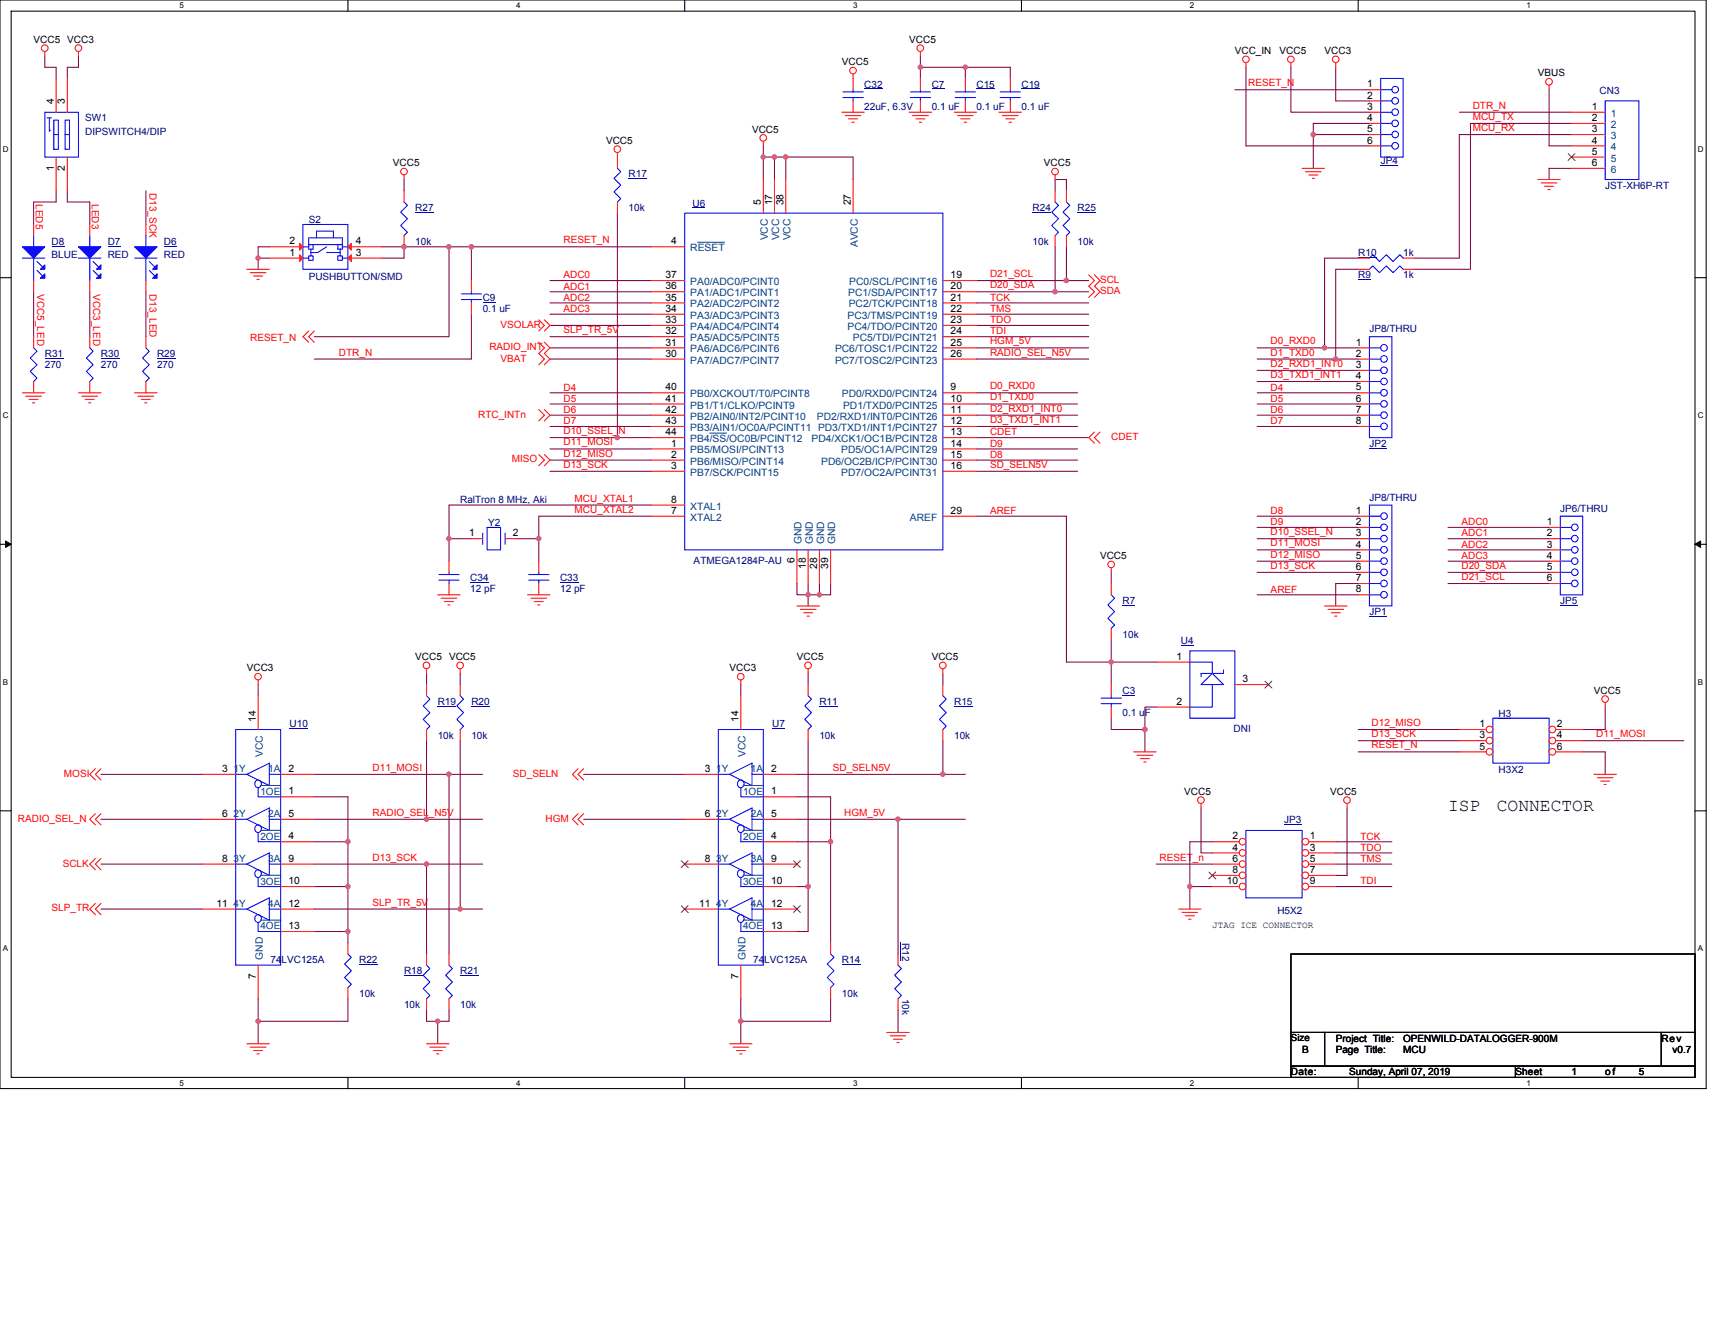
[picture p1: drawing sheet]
<svg xmlns="http://www.w3.org/2000/svg" width="279mm" height="216mm" viewBox="0 0 279 216" stroke-linecap="round" stroke-linejoin="round" font-family="sans-serif">
<path d="M0 0h278v177.4h-278zM1.8 1.8h274.3v173.8h-274.3z" fill="none" stroke="#000" stroke-width=".17"/>
<g fill="#fff">
<path d="M29.3 .2h.7v1.5h-.7z"/>
<path d="M29.3 175.7h.7v1.5h-.7z"/>
</g>
<path d="M56.7 0v1.8M56.7 175.6v1.8" fill="none" stroke="#000" stroke-width=".17"/>
<g fill="#fff">
<path d="M84.1 .2h.7v1.5h-.7z"/>
<path d="M84.1 175.7h.7v1.5h-.7z"/>
</g>
<path d="M111.5 0v1.8M111.5 175.6v1.8" fill="none" stroke="#000" stroke-width=".17"/>
<g fill="#fff">
<path d="M139 .2h.7v1.5h-.7z"/>
<path d="M139 175.7h.7v1.5h-.7z"/>
</g>
<path d="M166.4 0v1.8M166.4 175.6v1.8" fill="none" stroke="#000" stroke-width=".17"/>
<g fill="#fff">
<path d="M193.8 .2h.8v1.5h-.8z"/>
<path d="M193.8 175.7h.8v1.5h-.8z"/>
</g>
<path d="M221.3 0v1.8M221.3 175.6v1.8" fill="none" stroke="#000" stroke-width=".17"/>
<g fill="#fff">
<path d="M248.7 .2h.7v1.5h-.7z"/>
<path d="M248.7 175.7h.7v1.5h-.7z"/>
<path d="M.5 23.5h.9v1.5h-.9z"/>
<path d="M276.6 23.5h1v1.5h-1z"/>
<path d="M.5 67h.9v1.4h-.9z"/>
<path d="M276.6 67h1v1.4h-1z"/>
</g>
<path d="M0 45.3h1.8M276.1 45.3h1.9" fill="none" stroke="#000" stroke-width=".17"/>
<g fill="#fff">
<path d="M.5 110.4h.8v1.5h-.8z"/>
<path d="M276.6 110.4h.9v1.5h-.9z"/>
</g>
<path d="M0 88.7h1.8M276.1 88.7h1.9" fill="none" stroke="#000" stroke-width=".17"/>
<path d="M.9 88.2l.9 .5-.9 .5zM276.1 88.7l1-.5v1z" fill="#000" stroke="#000" stroke-width=".16"/>
<g fill="#fff">
<path d="M.5 153.8h.8v1.5h-.8z"/>
<path d="M276.6 153.8h.9v1.5h-.9z"/>
</g>
<path d="M0 132.1h1.8M276.1 132.1h1.9M210.3 155.4h65.8v12.8h-65.8zM210.3 168.2h5.5v5.5h-5.5zM210.3 173.7h36.6v1.9h-36.6zM215.8 168.2h54.9v5.5h-54.9zM246.9 173.7h29.2v1.9h-29.2zM270.7 168.2h5.4v5.5h-5.4z" fill="none" stroke="#000" stroke-width=".17"/>
<g fill="none" stroke="#800040" stroke-width=".17">
<path d="M7.3 9.1v1.9h1.8v1.8M12.8 9.1v1.9h-1.8v1.8M149.9 11h7.4M149.9 9.1v1.9M149.9 11v1.8M157.3 11v1.8M157.3 11h7.3v1.8M201.2 14.6h21.9M203 11v12.8h20.1M210.3 11v7.3h12.8M217.6 11v5.4h5.5M237.7 18.3h18.3"/>
<path d="M252.4 14.6v9.2h3.6M9.1 31.1v1.8h-3.6v3.7M11 31.1v1.8h3.6v3.7M23.8 31.1v5.5M65.8 29.3v1.8M100.6 34.7v36.6M124.4 23.8v1.8M124.4 25.6v3.7M124.4 25.6h1.8M126.2 25.6v3.7M126.2 25.6h1.8M128 25.6h11v3.7"/>
<path d="M128 25.6v3.7M171.9 31.1v-1.8h1.8v1.8M214 21.9h9.1M214 21.9v5.5M223.1 20.1h-9.1v1.8M256 21.9h-18.3v20.2h-7.3M256 20.1h-16.4v23.8h-9.2M256 27.4h-3.6v1.9M5.5 47.5v7.4M14.6 47.5v7.4M23.8 47.5v7.4M42.1 42.1v1.8"/>
<path d="M42.1 42.1h1.8M43.9 40.2h-1.8v1.9M62.2 40.2h3.6M65.8 40.2h7.4M65.8 40.2v1.9h-3.6M73.2 40.2h3.6v5.5M73.2 40.2v14.7h-22M76.8 51.2v7.3h-25.6M76.8 40.2h29.3M89.6 53h16.5M89.6 58.5h16.5M89.6 51.2h16.5"/>
<path d="M89.6 47.5h16.5M89.6 49.4h16.5M89.6 45.7h16.5M89.6 56.7h16.5M89.6 54.9h16.5M159.1 53h18.3M159.1 54.9h18.3M159.1 56.7h18.3M159.1 49.4h18.3M159.1 51.2h18.3M159.1 45.7h14.6M159.1 47.5h12.8"/>
<path d="M159.1 58.5h18.3M171.9 40.2v7.3M171.9 47.5h5.5M173.7 40.2v5.5M173.7 45.7h3.7M204.8 56.7h11M204.8 58.5h12.8M215.8 56.7h5.5M217.6 58.5h3.7M221.3 42.1h-5.5v14.6M221.3 43.9h-3.7v14.6M89.6 71.3h11"/>
<path d="M89.6 65.8h16.5M89.6 64h16.5M89.6 67.6h16.5M89.6 69.5h16.5M89.6 73.2h16.5M89.6 75h16.5M89.6 76.8h16.5M100.6 71.3h5.5M159.1 71.3h18.3M159.1 65.8h16.5M159.1 64h16.5M159.1 67.6h16.5"/>
<path d="M159.1 69.5h16.5M159.1 73.2h16.5M159.1 75h16.5M159.1 76.8h16.5M204.8 60.3h16.5M204.8 62.2h16.5M204.8 64h16.5M204.8 65.8h16.5M204.8 67.6h16.5M204.8 69.5h16.5M73.2 87.8v3.6M73.2 87.8h3.6"/>
<path d="M84.1 87.8h3.7M87.8 87.8v3.6M106.1 82.3h-32.9v5.5M106.1 84.1h-18.3v3.7M129.8 95.1v1.8h1.9M131.7 96.9v1.8M131.7 96.9h1.8M131.7 95.1v1.8M133.5 95.1v1.8h1.8v-1.8M159.1 84.1h14.6v23.8h7.3v-3.7M181 93.3v1.8M204.8 87.8h16.5"/>
<path d="M204.8 89.6h16.5M204.8 91.4h16.5M204.8 96.9h16.5M204.8 85.9h16.5M204.8 84.1h16.5M204.8 93.3h16.5M221.3 95.1h-3.7v3.6M235.9 87.8h16.5M235.9 89.6h16.5M235.9 91.4h16.5M235.9 93.3h16.5M235.9 95.1h16.5"/>
<path d="M235.9 85.9h16.5M42.1 111.5v1.9M69.5 109.7v1.8M75 109.7v1.8M120.7 111.5v1.9M131.7 109.7v1.8M153.6 109.7v1.8M181 117v1.9h5.5M186.5 118.9v3.6M188.4 107.9h-7.4v3.6M188.4 115.2h-1.9v3.7M221.3 118.9h16.4"/>
<path d="M261.5 115.2v3.7h-3.6M16.4 133.5h16.5M16.4 126.2h16.5M51.2 137.2h5.5M51.2 129.8h5.5v7.4M51.2 133.5h18.3M51.2 126.2h22M56.7 137.2v7.3M69.5 133.5h9.1M69.5 120.7v12.8M73.2 126.2h5.4M73.2 126.2v29.2"/>
<path d="M75 120.7v27.4M95.1 133.5h16.4M95.1 126.2h16.4M129.8 133.5h16.5M129.8 137.2h5.5M129.8 129.8h5.5v7.4M129.8 126.2h23.8M131.7 120.7v23.8M135.3 137.2v16.4M146.3 133.5h11M146.3 133.5v21.9M153.6 120.7v5.5h3.7"/>
<path d="M195.7 131.7v7.3h1.8M197.5 137.2h-3.7v7.3M217.6 139h9.2M217.6 137.2h9.2M219.5 131.7v10.9h-1.9M221.3 120.7h16.4M221.3 122.5h16.4M257.9 120.7h16.4M257.9 122.5h3.6v3.7M16.4 148.1h16.5M16.4 140.8h16.5M51.2 151.8h5.5"/>
<path d="M51.2 144.5h5.5M51.2 148.1h23.8M51.2 140.8h18.3M56.7 151.8v1.8M56.7 144.5v7.3M69.5 140.8h9.1M69.5 140.8v14.6M75 148.1h3.6M129.8 144.5h1.9M131.7 144.5v7.3h-1.9M188.4 140.8h9.1M193.8 144.5v3.6"/>
<path d="M193.8 144.5h3.7M217.6 144.5h9.2M217.6 140.8h9.2M42.1 162.8v3.6M42.1 166.4v3.7M56.7 162.8v3.6h-14.6M69.5 164.6v1.8h1.8M71.3 166.4v3.7M73.2 164.6v1.8h-1.9M120.7 162.8v3.6M120.7 166.4v3.7M135.3 162.8v3.6h-14.6"/>
<path d="M146.3 164.6v3.6"/>
</g>
<g fill="#f0f" stroke="#f0f" stroke-width=".17">
<circle cx="124.3" cy="25.6" r=".35"/>
<circle cx="128" cy="25.6" r=".36"/>
<circle cx="126.2" cy="25.6" r=".35"/>
<circle cx="76.8" cy="40.2" r=".36"/>
<circle cx="171.9" cy="47.5" r=".35"/>
<circle cx="157.3" cy="11" r=".35"/>
<circle cx="149.9" cy="11" r=".36"/>
<circle cx="42" cy="42" r=".35"/>
<circle cx="193.8" cy="144.4" r=".35"/>
<circle cx="87.8" cy="87.8" r=".35"/>
<circle cx="73.1" cy="87.8" r=".36"/>
<circle cx="214" cy="21.9" r=".36"/>
<circle cx="173.7" cy="45.7" r=".36"/>
<circle cx="131.7" cy="96.9" r=".36"/>
<circle cx="133.5" cy="96.9" r=".35"/>
<circle cx="215.8" cy="56.7" r=".35"/>
<circle cx="73.1" cy="40.2" r=".36"/>
<circle cx="65.8" cy="40.2" r=".36"/>
<circle cx="100.6" cy="71.3" r=".36"/>
<circle cx="217.6" cy="58.5" r=".36"/>
<circle cx="186.5" cy="118.8" r=".36"/>
<circle cx="181" cy="107.9" r=".35"/>
<circle cx="71.3" cy="166.4" r=".35"/>
<circle cx="69.5" cy="140.8" r=".36"/>
<circle cx="42" cy="166.4" r=".35"/>
<circle cx="56.7" cy="151.8" r=".35"/>
<circle cx="56.7" cy="144.4" r=".35"/>
<circle cx="56.7" cy="137.1" r=".36"/>
<circle cx="73.1" cy="126.2" r=".36"/>
<circle cx="69.5" cy="133.5" r=".35"/>
<circle cx="75" cy="148.1" r=".35"/>
<circle cx="153.6" cy="126.2" r=".35"/>
<circle cx="120.7" cy="166.4" r=".35"/>
<circle cx="135.3" cy="137.1" r=".36"/>
<circle cx="146.3" cy="133.5" r=".36"/>
<circle cx="131.7" cy="144.4" r=".36"/>
</g>
<g fill="none" stroke="#f00" stroke-width=".17">
<path d="M7.3 8.4v.7M12.8 8.4v.7M137.2 18.3h3.6M137.7 18.8h2.6M138.2 19.4h1.5M138.8 19.9h.4M139 12.1v.7M148.1 18.3h3.7M148.7 18.8h2.5M149.2 19.4h1.5M149.8 19.9h.3M149.9 8.4v.7"/>
<path d="M155.4 18.3h3.7M156 18.8h2.5M156.5 19.4h1.5M157.1 19.9h.4M162.8 18.3h3.6M163.3 18.8h2.6M163.9 19.4h1.4M164.4 19.9h.4M203 10.2v.8M210.3 10.2v.8M217.6 10.2v.8M252.4 13.9v.7"/>
<path d="M65.8 28.5v.8M100.6 24.9v.7M124.4 23v.8M171.9 28.5v.8M212.1 27.4h3.7M212.7 28h2.5M213.2 28.5h1.5M213.8 29.1h.3M250.5 29.3h3.7M251.1 29.8h2.5M251.6 30.4h1.5M252.2 30.9h.3"/>
<path d="M40.2 43.9h3.7M40.8 44.4h2.5M41.3 45h1.5M41.9 45.5h.3M50.3 53.9l-.9 1 .9 .9M51.2 53.9l-.9 1 .9 .9M87.8 55.8l.9 .9-.9 .9 .9 .9-.9 .9M87.8 52.1l.9 .9-.9 .9M88.7 55.8l.9 .9-.9 .9 .9 .9-.9 .9M88.7 52.1l.9 .9-.9 .9M177.4 44.8l.9 .9-.9 .9 .9 .9-.9 1M178.3 44.8l.9 .9-.9 .9 .9 .9-.9 1"/>
<path d="M3.6 64h3.7M4.2 64.6h2.6M4.7 65.1h1.5M5.3 65.6h.4M12.8 64h3.6M13.3 64.6h2.6M13.9 65.1h1.4M14.4 65.6h.4M21.9 64h3.7M22.5 64.6h2.5M23 65.1h1.5M23.6 65.6h.3"/>
<path d="M87.8 74.1l.9 .9-.9 .9M87.8 66.7l.9 .9-.9 1M88.7 74.1l.9 .9-.9 .9M88.7 66.7l.9 .9-.9 1M178.3 70.4l-.9 .9 .9 .9M179.2 70.4l-.9 .9 .9 .9M71.3 96.9h3.7M71.9 97.5h2.5M72.4 98h1.5M73 98.6h.3M85.9 96.9h3.7M86.5 97.5h2.5"/>
<path d="M87 98h1.5M87.6 98.6h.3M129.8 98.7h3.7M130.4 99.3h2.5M130.9 99.8h1.5M181 92.5v.8M215.8 98.7h3.7M216.3 99.3h2.6M216.9 99.8h1.5M42.1 110.8v.7M69.5 109v.7M75 109v.7"/>
<path d="M120.7 110.8v.7M131.5 100.4h.3M131.7 109v.7M153.6 109v.7M217.4 100.4h.4M261.5 114.5v.7M15.5 139.9l-.9 .9 .9 .9M15.5 132.6l-.9 .9 .9 .9M15.5 125.3l-.9 .9 .9 .9M16.4 139.9l-.9 .9 .9 .9M16.4 132.6l-.9 .9 .9 .9M16.4 125.3l-.9 .9 .9 .9"/>
<path d="M94.2 132.6l-.9 .9 .9 .9M94.2 125.3l-.9 .9 .9 .9M95.1 132.6l-.9 .9 .9 .9M95.1 125.3l-.9 .9 .9 .9M184.7 122.5h3.7M185.3 123.1h2.5M185.8 123.6h1.5M186.4 124.2h.3M195.7 130.9v.8M219.5 130.9v.8M259.7 126.2h3.6M260.2 126.7h2.6"/>
<path d="M260.8 127.3h1.4M261.3 127.8h.4M15.5 147.2l-.9 .9 .9 .9M16.4 147.2l-.9 .9 .9 .9M192 148.1h3.7M192.6 148.7h2.5M193.1 149.2h1.5M193.7 149.8h.3M40.2 170.1h3.7M40.8 170.6h2.5M41.3 171.2h1.5M41.9 171.7h.3"/>
<path d="M69.5 170.1h3.7M70 170.6h2.6M70.6 171.2h1.5M71.1 171.7h.4M118.9 170.1h3.6M119.4 170.6h2.6M120 171.2h1.4M120.5 171.7h.4M144.5 168.2h3.6M145 168.8h2.6M145.6 169.3h1.4M146.1 169.9h.4"/>
<circle cx="7.3" cy="7.8" r=".54"/>
<circle cx="12.8" cy="7.8" r=".54"/>
<circle cx="139" cy="11.5" r=".54"/>
<circle cx="149.9" cy="7.8" r=".54"/>
<circle cx="203" cy="9.7" r=".54"/>
<circle cx="210.3" cy="9.7" r=".54"/>
<circle cx="217.6" cy="9.7" r=".54"/>
<circle cx="252.4" cy="13.3" r=".54"/>
<circle cx="65.8" cy="28" r=".54"/>
<circle cx="100.6" cy="24.3" r=".54"/>
<circle cx="124.3" cy="22.5" r=".54"/>
<circle cx="171.9" cy="28" r=".54"/>
<circle cx="181" cy="92" r=".54"/>
<circle cx="42.1" cy="110.3" r=".54"/>
<circle cx="69.5" cy="108.4" r=".54"/>
<circle cx="75" cy="108.4" r=".54"/>
<circle cx="120.7" cy="110.3" r=".54"/>
<circle cx="131.6" cy="108.4" r=".54"/>
<circle cx="153.6" cy="108.4" r=".54"/>
<circle cx="261.5" cy="113.9" r=".54"/>
<circle cx="195.7" cy="130.4" r=".54"/>
<circle cx="219.4" cy="130.4" r=".54"/>
</g>
<path d="M78.6 86.9v1.8M79.4 85.9h2.2v3.7h-2.2zM82.3 86.9v1.8" fill="none" stroke="#00f" stroke-width=".17"/>
<path d="M79.5 86h2v.1h-2z" fill="#000080"/>
<path d="M76.8 87.8h1.8M82.3 87.8h1.8" fill="none" stroke="#f00" stroke-width=".17"/>
<path d="M203 135.3h9.1v11h-9.1z" fill="none" stroke="#00f" stroke-width=".17"/>
<path d="M209.2 134.3h2.8" fill="none" stroke="#000080" stroke-width=".16"/>
<circle cx="212.7" cy="137.1" r=".54" fill="#fff" stroke="#f00" stroke-width=".17"/>
<path d="M213.2 137.2h4.4" fill="none" stroke="#f00" stroke-width=".17"/>
<circle cx="202.4" cy="137.1" r=".54" fill="#fff" stroke="#f00" stroke-width=".17"/>
<path d="M197.5 137.2h4.4" fill="none" stroke="#f00" stroke-width=".17"/>
<circle cx="212.7" cy="139" r=".54" fill="#fff" stroke="#f00" stroke-width=".17"/>
<path d="M213.2 139h4.4" fill="none" stroke="#f00" stroke-width=".17"/>
<circle cx="202.4" cy="139" r=".54" fill="#fff" stroke="#f00" stroke-width=".17"/>
<path d="M197.5 139h4.4" fill="none" stroke="#f00" stroke-width=".17"/>
<circle cx="212.7" cy="140.8" r=".54" fill="#fff" stroke="#f00" stroke-width=".17"/>
<path d="M213.2 140.8h4.4" fill="none" stroke="#f00" stroke-width=".17"/>
<circle cx="202.4" cy="140.8" r=".54" fill="#fff" stroke="#f00" stroke-width=".17"/>
<path d="M197.5 140.8h4.4" fill="none" stroke="#f00" stroke-width=".17"/>
<circle cx="212.7" cy="142.6" r=".54" fill="#fff" stroke="#f00" stroke-width=".17"/>
<path d="M213.2 142.6h4.4" fill="none" stroke="#f00" stroke-width=".17"/>
<circle cx="202.4" cy="142.6" r=".54" fill="#fff" stroke="#f00" stroke-width=".17"/>
<path d="M197.5 142.6h4.4" fill="none" stroke="#f00" stroke-width=".17"/>
<path d="M197 142.1l1.1 1.1M198.1 142.1l-1.2 1.1" fill="none" stroke="#804000" stroke-width=".16"/>
<circle cx="212.7" cy="144.4" r=".54" fill="#fff" stroke="#f00" stroke-width=".17"/>
<path d="M213.2 144.5h4.4" fill="none" stroke="#f00" stroke-width=".17"/>
<circle cx="202.4" cy="144.4" r=".54" fill="#fff" stroke="#f00" stroke-width=".17"/>
<path d="M197.5 144.5h4.4" fill="none" stroke="#f00" stroke-width=".17"/>
<g fill="none" stroke="#00f" stroke-width=".17">
<path d="M49.4 36.6h7.3v7.3h-7.3zM50.3 39.9h5.5M50.3 39.9v-1.1h5.5v1.1M50.3 39.9h.7v.7h-.3M50.3 39.9v.3M51.6 38.8v-1.1h2.7v1.1M55.8 39.9h-.8v.7h.4M55.8 39.9v.3M49.4 40.2h.9M50.3 40.2v.4h.4M50.7 41.7h-.4v.4h-.9M50.7 41.7h.3v.7h-.7v-.3"/>
<path d="M50.7 40.6v1.1M53.2 41.1h2.2M53.2 40.2l-1.4 .9h-1.1M55.4 40.6v1.1M55.8 40.2v.4h-.4M55.8 42.1v.3h-.8v-.7h.8v.4h.9M55.8 40.2h.9"/>
</g>
<path d="M50.3 36.6h2v.1h-2z" fill="#000080"/>
<g fill="#f00" stroke="#f00" stroke-width=".17">
<path d="M48.8 41.5l.6 .6-.6 .5z"/>
<path d="M56.7 42.1l.5-.6v1.1z"/>
<path d="M48.8 39.7l.6 .5-.6 .6z"/>
<path d="M56.7 40.2l.5-.5v1.1z"/>
</g>
<path d="M43.9 42.1h5.5M43.9 40.2h5.5M56.7 42.1h5.5M56.7 40.2h5.5M221.3 43.9h1.8M221.3 42.1h1.8M228.6 43.9h1.8M228.6 42.1h1.8M56.7 153.6v1.8M56.7 160.9v1.9" fill="none" stroke="#f00" stroke-width=".17"/>
<path d="M223.1 43.9l.5-.6 1.1 1.1 1.1-1.1 1.1 1.1 1.1-1.1 .6 .6M223.1 42.1l.5-.6 1.1 1.1 1.1-1.1 1.1 1.1 1.1-1.1 .6 .6M243.2 117h9.2v7.4h-9.2zM56.7 155.4l.5 .6-1.1 1.1 1.1 1.1-1.1 1.1 1.1 1.1-.5 .5" fill="none" stroke="#00f" stroke-width=".17"/>
<path d="M221.3 45.6h2.1M221.3 41.9h3M244.1 117.1h2.1M58.5 157.2h3" fill="none" stroke="#000080" stroke-width=".16"/>
<circle cx="242.7" cy="118.9" r=".54" fill="#fff" stroke="#f00" stroke-width=".17"/>
<path d="M237.7 118.9h4.4" fill="none" stroke="#f00" stroke-width=".17"/>
<circle cx="252.9" cy="118.9" r=".54" fill="#fff" stroke="#f00" stroke-width=".17"/>
<path d="M253.5 118.9h4.4" fill="none" stroke="#f00" stroke-width=".17"/>
<circle cx="242.7" cy="120.7" r=".54" fill="#fff" stroke="#f00" stroke-width=".17"/>
<path d="M237.7 120.7h4.4" fill="none" stroke="#f00" stroke-width=".17"/>
<circle cx="252.9" cy="120.7" r=".54" fill="#fff" stroke="#f00" stroke-width=".17"/>
<path d="M253.5 120.7h4.4" fill="none" stroke="#f00" stroke-width=".17"/>
<circle cx="242.7" cy="122.5" r=".54" fill="#fff" stroke="#f00" stroke-width=".17"/>
<path d="M237.7 122.5h4.4" fill="none" stroke="#f00" stroke-width=".17"/>
<circle cx="252.9" cy="122.5" r=".54" fill="#fff" stroke="#f00" stroke-width=".17"/>
<g fill="none" stroke="#f00" stroke-width=".17">
<path d="M9.1 12.8v5.5M11 12.8v5.5M139 12.8v1.8M139 16.4v1.9M149.9 12.8v1.8M149.9 16.4v1.9M157.3 12.8v1.8M157.3 16.4v1.9M164.6 12.8v1.8M164.6 16.4v1.9M223.1 18.3h1.8M223.1 16.4h1.8"/>
<path d="M223.1 14.6h1.8M256 18.3h5.5M5.5 36.6v1.8M9.1 25.6v5.5M11 25.6v5.5M14.6 36.6v1.8M23.8 36.6v1.8M65.8 31.1v1.8M65.8 38.4v1.8M100.6 25.6v1.8M100.6 32.9v1.8M124.4 29.3v5.4"/>
<path d="M126.2 29.3v5.4M128 29.3v5.4M139 29.3v5.4M171.9 31.1v1.8M171.9 38.4v1.8M173.7 31.1v1.8M173.7 38.4v1.8M223.1 20.1h1.8M223.1 21.9h1.8M223.1 23.8h1.8M256 20.1h5.5M256 21.9h5.5"/>
<path d="M256 23.8h5.5M256 25.6h5.5M256 27.4h5.5M5.5 45.7v1.8M5.5 54.9v1.8M14.6 45.7v1.8M14.6 54.9v1.8M23.8 45.7v1.8M23.8 54.9v1.8M76.8 45.7v1.8M76.8 49.4v1.8M106.1 40.2h5.4"/>
<path d="M106.1 58.5h5.4M106.1 56.7h5.4M106.1 54.9h5.4M106.1 53h5.4M106.1 51.2h5.4M106.1 49.4h5.4M106.1 47.5h5.4M106.1 45.7h5.4M153.6 53h5.5M153.6 54.9h5.5M153.6 56.7h5.5M153.6 58.5h5.5"/>
<path d="M153.6 47.5h5.5M153.6 49.4h5.5M153.6 51.2h5.5M153.6 45.7h5.5M221.3 58.5h1.8M221.3 56.7h1.8M5.5 62.2v1.8M14.6 62.2v1.8M23.8 62.2v1.8M106.1 73.2h5.4M106.1 75h5.4M106.1 76.8h5.4"/>
<path d="M106.1 64h5.4M106.1 65.8h5.4M106.1 67.6h5.4M106.1 69.5h5.4M106.1 71.3h5.4M153.6 64h5.5M153.6 65.8h5.5M153.6 67.6h5.5M153.6 71.3h5.5M153.6 73.2h5.5M153.6 75h5.5M153.6 76.8h5.5"/>
<path d="M153.6 69.5h5.5M221.3 60.3h1.8M221.3 62.2h1.8M221.3 64h1.8M221.3 65.8h1.8M221.3 67.6h1.8M221.3 69.5h1.8M73.2 91.4v1.9M73.2 95.1v1.8M87.8 91.4v1.9M87.8 95.1v1.8M106.1 84.1h5.4"/>
<path d="M106.1 82.3h5.4M129.8 89.6v5.5M131.7 89.6v5.5M133.5 89.6v5.5M135.3 89.6v5.5M153.6 84.1h5.5M181 95.1v1.8M221.3 87.8h1.8M221.3 85.9h1.8M221.3 84.1h1.8M221.3 89.6h1.8M221.3 91.4h1.8"/>
<path d="M221.3 93.3h1.8M221.3 95.1h1.8M221.3 96.9h1.8M252.4 89.6h1.8M252.4 87.8h1.8M252.4 85.9h1.8M252.4 91.4h1.8M252.4 93.3h1.8M252.4 95.1h1.8M42.1 113.4v5.5M69.5 111.5v1.9M69.5 118.9v1.8"/>
<path d="M75 111.5v1.9M75 118.9v1.8M120.7 113.4v5.5M131.7 111.5v1.9M131.7 118.9v1.8M153.6 111.5v1.9M153.6 118.9v1.8M181 111.5v1.9M181 115.2v1.8M181 102.4v1.8M188.4 107.9h5.4M188.4 115.2h5.4"/>
<path d="M201.2 111.5h5.5M32.9 126.2h5.5M32.9 133.5h5.5M45.7 129.8h5.5M45.7 126.2h5.5M45.7 137.2h5.5M45.7 133.5h5.5M111.5 126.2h5.5M111.5 133.5h5.5M124.4 129.8h5.4M124.4 126.2h5.4M124.4 137.2h5.4"/>
<path d="M124.4 133.5h5.4M253.5 122.5h4.4M32.9 140.8h5.5M32.9 148.1h5.5M42.1 157.3v5.5M45.7 140.8h5.5M45.7 144.5h5.5M45.7 148.1h5.5M45.7 151.8h5.5M69.5 155.4v1.9M73.2 155.4v1.9M111.5 140.8h5.5"/>
<path d="M111.5 148.1h5.5M120.7 157.3v5.5M124.4 140.8h5.4M124.4 144.5h5.4M124.4 148.1h5.4M124.4 151.8h5.4M135.3 153.6v1.8M146.3 155.4v1.9M69.5 162.8v1.8M73.2 162.8v1.8M135.3 160.9v1.9M146.3 162.8v1.8"/>
</g>
<g fill="none" stroke="#00f" stroke-width=".17">
<path d="M7.3 18.3h5.5v7.3h-5.5zM7.7 19.2h.7M8 19.2v2.2l.2-.2M8.8 19.6h.7v4.7h-.7zM10.6 19.6h.7v4.7h-.7zM137.3 15.9h3.3M137.3 15h3.3M139 14.6v.4M139 15.9v.5M148.3 15.9h3.3M148.3 15h3.3M149.9 14.6v.4"/>
<path d="M149.9 15.9v.5M155.6 15.9h3.3M155.6 15h3.3M157.3 14.6v.4M157.3 15.9v.5M162.9 15.9h3.3M162.9 15h3.3M164.6 14.6v.4M164.6 15.9v.5M224.9 12.8h3.7v12.8h-3.7zM224.9 18.3h1.9M224.9 16.4h1.9"/>
<path d="M224.9 14.6h1.9M261.5 16.4h5.5v12.9h-5.5zM5.5 38.4v1.8M8.8 21.9h.7M10.6 21.9h.7M14.6 38.4v1.8M23.8 38.4v1.8M65.8 32.9l.6 .6-1.1 1.1 1.1 1-1.1 1.1 1.1 1.1-.6 .6M100.6 27.4l.5 .6-1.1 1.1 1.1 1.1-1.1 1.1 1.1 1.1-.5 .5M111.5 34.7h42.1v54.9h-42.1zM171.9 32.9l.5 .6-1.1 1.1 1.1 1-1.1 1.1 1.1 1.1-.5 .6M173.7 32.9l.6 .6-1.1 1.1 1.1 1-1.1 1.1 1.1 1.1-.6 .6"/>
<path d="M224.9 20.1h1.9M224.9 21.9h1.9M224.9 23.8h1.9M3.6 42.1h3.7M5.5 56.7l.5 .5-1.1 1.1 1.1 1.1-1.1 1.1 1.1 1.1-.5 .6M5.5 42.1v3.6M6 42.6l.9 .9M6 44.1l.9 .9M12.8 42.1h3.6M14.6 42.1v3.6M14.6 56.7l.6 .5-1.1 1.1 1.1 1.1-1.1 1.1 1.1 1.1-.6 .6M15.2 42.6l.9 .9"/>
<path d="M15.2 44.1l.9 .9M21.9 42.1h3.7M23.8 56.7l.5 .5-1.1 1.1 1.1 1.1-1.1 1.1 1.1 1.1-.5 .6M23.8 42.1v3.6M24.3 42.6l.9 .9M24.3 44.1l.9 .9M75.2 48.8h3.2M75.2 47.9h3.2M76.8 47.5v.4M76.8 48.8v.6M223.1 56.7h1.8M223.1 54.9h3.7v16.4h-3.7z"/>
<path d="M223.1 58.5h1.8M223.1 64h1.8M223.1 65.8h1.8M223.1 67.6h1.8M223.1 69.5h1.8M223.1 62.2h1.8M223.1 60.3h1.8M71.5 94.5h3.3M71.5 93.6h3.3M73.2 93.3v.3M73.2 94.5v.6M86.1 94.5h3.3"/>
<path d="M86.1 93.6h3.3M87.8 93.3v.3M87.8 94.5v.6M181 96.9l.6 .6-1.1 1.1 1.1 1.1-1.1 1.1 1.1 1.1-.6 .5M223.1 84.1h1.8M223.1 91.4h1.8M223.1 93.3h1.8M223.1 95.1h1.8M223.1 96.9h1.8M223.1 82.3h3.7v16.4h-3.7zM223.1 89.6h1.8M223.1 87.8h1.8"/>
<path d="M223.1 85.9h1.8M254.2 84.1h3.7v12.8h-3.7zM254.2 91.4h1.8M254.2 89.6h1.8M254.2 87.8h1.8M254.2 85.9h1.8M254.2 93.3h1.8M254.2 95.1h1.8M38.4 118.9h7.3v38.4h-7.3zM69.5 113.4l.5 .5-1.1 1.1 1.1 1.1-1.1 1.1 1.1 1.1-.5 .6M75 113.4l.5 .5-1.1 1.1 1.1 1.1-1.1 1.1 1.1 1.1-.5 .6M117 118.9h7.4v38.4h-7.4z"/>
<path d="M131.7 113.4l.5 .5-1.1 1.1 1.1 1.1-1.1 1.1 1.1 1.1-.5 .6M153.6 113.4l.6 .5-1.1 1.1 1.1 1.1-1.1 1.1 1.1 1.1-.6 .6M179.4 114.7h3.3M179.4 113.7h3.3M181 113.4v.3M181 114.7v.5M193.8 106.1h7.4v10.9h-7.4zM193.8 107.9h3.7v1.8M195.7 111.5l1.8-1.8 1.8 1.8zM195.7 109.7h.1M195.7 109.7v.6M197.5 111.5v3.7h-3.7"/>
<path d="M199.3 109.2v.5h-3.6M38.4 133.5h1.8M38.4 126.2h1.8M40.2 126.2l3.7-1.8v3.6zM40.2 133.5l3.7-1.8v3.6zM41.7 127.3a.57 .57 0 0 1 .7 0 .57 .57 0 0 1 0 .8 .57 .57 0 0 1-.7 .1 .73 .73 0 0 1 0-.9zM41.8 134.5a.57 .57 0 0 1 .8 .6 .57 .57 0 0 1-.9 .4 .69 .69 0 0 1 .1-1zM42.1 128.4v1.4h3.6M42.1 135.7v1.5h3.6M43.9 126.2h1.8M43.9 133.5h1.8M117 126.2h1.9"/>
<path d="M117 133.5h1.9M118.9 133.5l3.6-1.8v3.6zM118.9 126.2l3.6-1.8v3.6zM120.3 127.3a.57 .57 0 0 1 .8 0 .57 .57 0 0 1 0 .8 .57 .57 0 0 1-.8 .1 .73 .73 0 0 1 0-.9zM120.4 134.5a.57 .57 0 0 1 .8 .6 .57 .57 0 0 1-.9 .4 .69 .69 0 0 1 .1-1zM120.7 128.4v1.4h3.7M120.7 135.7v1.5h3.7M122.5 126.2h1.9M122.5 133.5h1.9M38.4 140.8h1.8M38.4 148.1h1.8M40.2 140.8l3.7-1.8v3.6z"/>
<path d="M40.2 148.1l3.7-1.8v3.6zM41.7 149.2a.57 .57 0 0 1 .7 .1 .57 .57 0 0 1 0 .8 .57 .57 0 0 1-.7 0 .73 .73 0 0 1 0-.9zM41.8 141.8a.57 .57 0 0 1 .8 .6 .57 .57 0 0 1-.9 .4 .69 .69 0 0 1 .1-1zM42.1 143v1.5h3.6M42.1 150.3v1.5h3.6M43.9 140.8h1.8M43.9 148.1h1.8M69.5 157.3l.5 .5-1.1 1.1 1.1 1.1-1.1 1.1 1.1 1.1-.5 .6M73.2 157.3l.5 .5-1.1 1.1 1.1 1.1-1.1 1.1 1.1 1.1-.5 .6M117 140.8h1.9M117 148.1h1.9M118.9 140.8l3.6-1.8v3.6z"/>
<path d="M118.9 148.1l3.6-1.8v3.6zM120.3 149.2a.57 .57 0 0 1 .8 .1 .57 .57 0 0 1 0 .8 .57 .57 0 0 1-.8 0 .73 .73 0 0 1 0-.9zM120.4 141.8a.57 .57 0 0 1 .8 .6 .57 .57 0 0 1-.9 .4 .69 .69 0 0 1 .1-1zM120.7 143v1.5h3.7M120.7 150.3v1.5h3.7M122.5 140.8h1.9M122.5 148.1h1.9M135.3 155.4l.6 .6-1.1 1.1 1.1 1.1-1.1 1.1 1.1 1.1-.6 .5M146.3 157.3l.6 .5-1.1 1.1 1.1 1.1-1.1 1.1 1.1 1.1-.6 .6"/>
<circle cx="227.3" cy="18.3" r=".54"/>
<circle cx="227.3" cy="16.4" r=".54"/>
<circle cx="227.3" cy="14.6" r=".54"/>
<circle cx="227.3" cy="20.1" r=".54"/>
<circle cx="227.3" cy="23.8" r=".54"/>
<circle cx="227.3" cy="21.9" r=".54"/>
<circle cx="225.5" cy="56.7" r=".54"/>
<circle cx="225.5" cy="58.5" r=".54"/>
<circle cx="225.5" cy="64" r=".54"/>
<circle cx="225.5" cy="67.6" r=".54"/>
<circle cx="225.5" cy="69.5" r=".54"/>
<circle cx="225.5" cy="65.8" r=".54"/>
<circle cx="225.5" cy="60.3" r=".54"/>
<circle cx="225.5" cy="62.2" r=".54"/>
<circle cx="225.5" cy="93.2" r=".54"/>
<circle cx="225.5" cy="96.9" r=".54"/>
<circle cx="225.5" cy="95.1" r=".54"/>
<circle cx="225.5" cy="84.1" r=".54"/>
<circle cx="225.5" cy="91.4" r=".54"/>
<circle cx="225.5" cy="87.8" r=".54"/>
<circle cx="225.5" cy="89.6" r=".54"/>
<circle cx="225.5" cy="85.9" r=".54"/>
<circle cx="256.6" cy="91.4" r=".53"/>
<circle cx="256.6" cy="87.8" r=".53"/>
<circle cx="256.6" cy="89.6" r=".53"/>
<circle cx="256.6" cy="85.9" r=".53"/>
<circle cx="256.6" cy="93.2" r=".53"/>
<circle cx="256.6" cy="95.1" r=".53"/>
</g>
<g fill="none" stroke="#000080" stroke-width=".16">
<path d="M140.8 14.5h3M151.8 14.5h2.1M159.1 14.5h3M166.4 14.5h3M67.6 34.6h3.1M102.4 29.1h3M112.8 33.9h2.1M168.2 34.6h3M175.6 34.6h3M224.9 26.9h2.9M7.3 58.4h3M8.4 40.1h2.1"/>
<path d="M16.4 58.4h3.1M17.5 40.1h2.1M25.6 58.4h3M26.7 40.1h2.1M78.6 49.3h2.1M223.1 73h2.8M76.6 95h3M91.2 95h3.1M182.9 98.6h2.1M254.2 98.6h2.8M47.2 118.7h3M71.3 115.1h3"/>
<path d="M76.8 115.1h3M125.8 118.7h2.1M133.5 115.1h3M155.4 115.1h3.1M182.9 113.3h2.1M192.4 105.2h2.1M223.1 100.5h2.8M65.8 159h3M75 159h3M137.2 157.2h3M146.7 153.6v3"/>
</g>
<path d="M255.5 25l1.1 1.2M256.6 25l-1.1 1.2M206.1 111l1.1 1.1M207.2 111l-1.1 1.1M111 140.3l1.1 1.1M111 147.6l1.1 1.1M112.1 140.3l-1.1 1.1M112.1 147.6l-1.1 1.1M129.3 140.3l1.1 1.1M129.3 147.6l1.1 1.1M130.4 140.3l-1.1 1.1M130.4 147.6l-1.1 1.1" fill="none" stroke="#804000" stroke-width=".16"/>
<path d="M113.7 39.5h4.3M115.6 70.6h2.7M42.4 128h3.3M42.4 135.3h3.3M121.1 128h3.2M121.1 135.3h3.2M42.4 142.6h3.3M42.4 149.9h3.3M121.1 142.6h3.2M121.1 149.9h3.2" fill="none" stroke="#004080" stroke-width=".16"/>
<g fill="#00f" stroke="#00f" stroke-width=".17">
<path d="M12.8 40.2h3.6l-1.8 1.9z" fill-rule="evenodd"/>
<path d="M15.7 43.9l.7-.7v.7z" fill-rule="evenodd"/>
<path d="M15.7 45.3l.7-.7v.7z" fill-rule="evenodd"/>
<path d="M21.9 40.2h3.7l-1.8 1.9z" fill-rule="evenodd"/>
<path d="M25.6 43.2v.7h-.7z" fill-rule="evenodd"/>
<path d="M24.9 45.3l.7-.7v.7z" fill-rule="evenodd"/>
<path d="M3.6 40.2h3.7l-1.8 1.9z" fill-rule="evenodd"/>
<path d="M7.3 43.2v.7h-.7z" fill-rule="evenodd"/>
<path d="M6.6 45.3l.7-.7v.7z" fill-rule="evenodd"/>
</g>
<g fill="#f0f" stroke="#f0f" stroke-width=".17">
<circle cx="124.3" cy="25.6" r=".35"/>
<circle cx="128" cy="25.6" r=".36"/>
<circle cx="126.2" cy="25.6" r=".35"/>
<circle cx="76.8" cy="40.2" r=".36"/>
<circle cx="171.9" cy="47.5" r=".35"/>
<circle cx="157.3" cy="11" r=".35"/>
<circle cx="149.9" cy="11" r=".36"/>
<circle cx="42" cy="42" r=".35"/>
<circle cx="193.8" cy="144.4" r=".35"/>
<circle cx="87.8" cy="87.8" r=".35"/>
<circle cx="73.1" cy="87.8" r=".36"/>
<circle cx="214" cy="21.9" r=".36"/>
<circle cx="173.7" cy="45.7" r=".36"/>
<circle cx="131.7" cy="96.9" r=".36"/>
<circle cx="133.5" cy="96.9" r=".35"/>
<circle cx="215.8" cy="56.7" r=".35"/>
<circle cx="73.1" cy="40.2" r=".36"/>
<circle cx="65.8" cy="40.2" r=".36"/>
<circle cx="100.6" cy="71.3" r=".36"/>
<circle cx="217.6" cy="58.5" r=".36"/>
<circle cx="186.5" cy="118.8" r=".36"/>
<circle cx="181" cy="107.9" r=".35"/>
<circle cx="71.3" cy="166.4" r=".35"/>
<circle cx="69.5" cy="140.8" r=".36"/>
<circle cx="42" cy="166.4" r=".35"/>
<circle cx="56.7" cy="151.8" r=".35"/>
<circle cx="56.7" cy="144.4" r=".35"/>
<circle cx="56.7" cy="137.1" r=".36"/>
<circle cx="73.1" cy="126.2" r=".36"/>
<circle cx="69.5" cy="133.5" r=".35"/>
<circle cx="75" cy="148.1" r=".35"/>
<circle cx="153.6" cy="126.2" r=".35"/>
<circle cx="120.7" cy="166.4" r=".35"/>
<circle cx="135.3" cy="137.1" r=".36"/>
<circle cx="146.3" cy="133.5" r=".36"/>
<circle cx="131.7" cy="144.4" r=".36"/>
</g>
<g font-size="2.9">
<text x="235.9" y="132.2">ISP</text>
<text x="243.9" y="132.2">CONNECTOR</text>
</g>
<g font-size="1.7">
<text x="8.8" y="17" transform="rotate(-90 8.8 17)">4</text>
<text x="10.6" y="17" transform="rotate(-90 10.6 17)">3</text>
<text x="222.7" y="17.9">3</text>
<text x="222.7" y="16.1">2</text>
<text x="222.7" y="14.2">1</text>
<text x="259.3" y="17.9">1</text>
<text x="222.7" y="19.7">4</text>
<text x="222.7" y="21.5">5</text>
<text x="222.7" y="23.4">6</text>
<text x="259.3" y="19.7">2</text>
<text x="259.3" y="21.5">3</text>
<text x="259.3" y="23.4">4</text>
<text x="8.8" y="27.8" transform="rotate(-90 8.8 27.8)">1</text>
<text x="10.6" y="27.8" transform="rotate(-90 10.6 27.8)">2</text>
<text x="259.3" y="25.2">5</text>
<text x="259.3" y="27.1">6</text>
<text x="124" y="33.5" transform="rotate(-90 124 33.5)">5</text>
<text x="125.8" y="33.5" transform="rotate(-90 125.8 33.5)">17</text>
<text x="127.6" y="33.5" transform="rotate(-90 127.6 33.5)">38</text>
<text x="138.6" y="33.5" transform="rotate(-90 138.6 33.5)">27</text>
<text x="47.2" y="41.7">1</text>
<text x="47.2" y="39.8">2</text>
<text x="58" y="41.7">3</text>
<text x="58" y="39.8">4</text>
<text x="109.3" y="39.8">4</text>
<text x="108.4" y="47.2">36</text>
<text x="108.4" y="45.3">37</text>
<text x="154.9" y="47.2">20</text>
<text x="154.9" y="45.3">19</text>
<text x="108.4" y="52.6">33</text>
<text x="108.4" y="50.8">34</text>
<text x="108.4" y="49">35</text>
<text x="154.9" y="52.6">23</text>
<text x="154.9" y="50.8">22</text>
<text x="154.9" y="49">21</text>
<text x="108.4" y="58.1">30</text>
<text x="108.4" y="56.3">31</text>
<text x="108.4" y="54.5">32</text>
<text x="154.9" y="54.5">24</text>
<text x="154.9" y="56.3">25</text>
<text x="154.9" y="58.1">26</text>
<text x="220.9" y="60">3</text>
<text x="220.9" y="58.1">2</text>
<text x="220.9" y="56.3">1</text>
<text x="108.4" y="63.6">40</text>
<text x="108.4" y="65.4">41</text>
<text x="154.9" y="63.6">9</text>
<text x="154.9" y="65.4">10</text>
<text x="220.9" y="61.8">4</text>
<text x="220.9" y="63.6">5</text>
<text x="220.9" y="65.4">6</text>
<text x="108.4" y="70.9">44</text>
<text x="108.4" y="67.3">42</text>
<text x="108.4" y="69.1">43</text>
<text x="154.9" y="67.3">11</text>
<text x="154.9" y="70.9">13</text>
<text x="154.9" y="69.1">12</text>
<text x="220.9" y="67.3">7</text>
<text x="220.9" y="69.1">8</text>
<text x="109.3" y="72.8">1</text>
<text x="109.3" y="74.6">2</text>
<text x="109.3" y="76.4">3</text>
<text x="154.9" y="74.6">15</text>
<text x="154.9" y="72.8">14</text>
<text x="154.9" y="76.4">16</text>
<text x="109.3" y="83.7">7</text>
<text x="109.3" y="81.9">8</text>
<text x="154.9" y="83.7">29</text>
<text x="220.9" y="83.7">1</text>
<text x="76.4" y="87.4">1</text>
<text x="83.6" y="87.4">2</text>
<text x="220.9" y="87.4">3</text>
<text x="220.9" y="85.6">2</text>
<text x="220.9" y="89.2">4</text>
<text x="252" y="89.2">3</text>
<text x="252" y="87.4">2</text>
<text x="252" y="85.6">1</text>
<text x="129.5" y="91.8" transform="rotate(-90 129.5 91.8)">6</text>
<text x="131.3" y="92.7" transform="rotate(-90 131.3 92.7)">18</text>
<text x="133.1" y="92.7" transform="rotate(-90 133.1 92.7)">28</text>
<text x="134.9" y="92.7" transform="rotate(-90 134.9 92.7)">39</text>
<text x="220.9" y="91.1">5</text>
<text x="220.9" y="92.9">6</text>
<text x="220.9" y="94.7">7</text>
<text x="252" y="91.1">4</text>
<text x="252" y="92.9">5</text>
<text x="252" y="94.7">6</text>
<text x="220.9" y="96.5">8</text>
<text x="191.6" y="107.5">1</text>
<text x="202.4" y="111.2">3</text>
<text x="41.7" y="117.6" transform="rotate(-90 41.7 117.6)">14</text>
<text x="120.3" y="117.6" transform="rotate(-90 120.3 117.6)">14</text>
<text x="191.6" y="114.8">2</text>
<text x="241" y="118.5">1</text>
<text x="253.6" y="118.5">2</text>
<text x="36.2" y="125.8">3</text>
<text x="47" y="125.8">2</text>
<text x="114.8" y="125.8">3</text>
<text x="125.6" y="125.8">2</text>
<text x="241" y="120.3">3</text>
<text x="241" y="122.1">5</text>
<text x="253.6" y="120.3">4</text>
<text x="253.6" y="122.1">6</text>
<text x="47" y="129.5">1</text>
<text x="125.6" y="129.5">1</text>
<text x="36.2" y="133.1">6</text>
<text x="47" y="136.8">4</text>
<text x="47" y="133.1">5</text>
<text x="114.8" y="133.1">6</text>
<text x="125.6" y="136.8">4</text>
<text x="125.6" y="133.1">5</text>
<text x="200.8" y="136.8">2</text>
<text x="213.4" y="136.8">1</text>
<text x="36.2" y="140.4">8</text>
<text x="47" y="140.4">9</text>
<text x="114.8" y="140.4">8</text>
<text x="125.6" y="140.4">9</text>
<text x="200.8" y="138.6">4</text>
<text x="200.8" y="140.4">6</text>
<text x="200.8" y="142.3">8</text>
<text x="213.4" y="138.6">3</text>
<text x="213.4" y="140.4">5</text>
<text x="213.4" y="142.3">7</text>
<text x="35.3" y="147.7">11</text>
<text x="47" y="144.1">10</text>
<text x="47" y="147.7">12</text>
<text x="113.9" y="147.7">11</text>
<text x="125.6" y="144.1">10</text>
<text x="125.6" y="147.7">12</text>
<text x="199.9" y="144.1">10</text>
<text x="213.4" y="144.1">9</text>
<text x="47" y="151.4">13</text>
<text x="125.6" y="151.4">13</text>
<text x="41.7" y="159.5" transform="rotate(-90 41.7 159.5)">7</text>
<text x="120.3" y="159.5" transform="rotate(-90 120.3 159.5)">7</text>
</g>
<g font-size="1.7" fill="#004080">
<text x="262.4" y="19">1</text>
<text x="262.4" y="20.8">2</text>
<text x="262.4" y="22.7">3</text>
<text x="262.4" y="24.5">4</text>
<text x="262.4" y="26.3">5</text>
<text x="262.4" y="28.2">6</text>
<text x="112.5" y="41">RESET</text>
<text x="125.1" y="39.2" transform="rotate(-90 125.1 39.2)">VCC</text>
<text x="126.9" y="39.2" transform="rotate(-90 126.9 39.2)">VCC</text>
<text x="128.8" y="39.2" transform="rotate(-90 128.8 39.2)">VCC</text>
<text x="139.7" y="40.3" transform="rotate(-90 139.7 40.3)">AVCC</text>
<text x="112.5" y="46.5">PA0/ADC0/PCINT0</text>
<text x="138.4" y="46.5">PC0/SCL/PCINT16</text>
<text x="112.5" y="53.8">PA4/ADC4/PCINT4</text>
<text x="112.5" y="51.9">PA3/ADC3/PCINT3</text>
<text x="112.5" y="50.1">PA2/ADC2/PCINT2</text>
<text x="112.5" y="48.3">PA1/ADC1/PCINT1</text>
<text x="138.1" y="53.8">PC4/TDO/PCINT20</text>
<text x="138.1" y="51.9">PC3/TMS/PCINT19</text>
<text x="138.2" y="48.3">PC1/SDA/PCINT17</text>
<text x="138.3" y="50.1">PC2/TCK/PCINT18</text>
<text x="112.5" y="59.2">PA7/ADC7/PCINT7</text>
<text x="112.5" y="57.4">PA6/ADC6/PCINT6</text>
<text x="112.5" y="55.6">PA5/ADC5/PCINT5</text>
<text x="136" y="57.4">PC6/TOSC1/PCINT22</text>
<text x="136" y="59.2">PC7/TOSC2/PCINT23</text>
<text x="138.9" y="55.6">PC5/TDI/PCINT21</text>
<text x="112.5" y="64.7">PB0/XCKOUT/T0/PCINT8</text>
<text x="137.2" y="64.7">PD0/RXD0/PCINT24</text>
<text x="112.5" y="66.6">PB1/T1/CLKO/PCINT9</text>
<text x="112.5" y="68.4">PB2/AIN0/INT2/PCINT10</text>
<text x="112.5" y="70.2">PB3/AIN1/OC0A/PCINT11 PD3/TXD1/INT1/PCINT27</text>
<text x="133.1" y="68.4">PD2/RXD1/INT0/PCINT26</text>
<text x="137.4" y="66.6">PD1/TXD0/PCINT25</text>
<text x="112.5" y="73.9">PB5/MOSI/PCINT13</text>
<text x="112.5" y="75.7">PB6/MISO/PCINT14</text>
<text x="112.5" y="77.5">PB7/SCK/PCINT15</text>
<text x="112.5" y="72.1">PB4/SS/OC0B/PCINT12</text>
<text x="132.2" y="72.1">PD4/XCK1/OC1B/PCINT28</text>
<text x="133.8" y="75.7">PD6/OC2B/ICP/PCINT30</text>
<text x="137.1" y="73.9">PD5/OC1A/PCINT29</text>
<text x="137.1" y="77.5">PD7/OC2A/PCINT31</text>
<text x="112.5" y="83">XTAL1</text>
<text x="112.5" y="84.9">XTAL2</text>
<text x="130.6" y="88.7" transform="rotate(-90 130.6 88.7)">GND</text>
<text x="132.4" y="88.7" transform="rotate(-90 132.4 88.7)">GND</text>
<text x="134.3" y="88.7" transform="rotate(-90 134.3 88.7)">GND</text>
<text x="136.1" y="88.7" transform="rotate(-90 136.1 88.7)">GND</text>
<text x="148.2" y="84.9">AREF</text>
<text x="42.8" y="123.3" transform="rotate(-90 42.8 123.3)">VCC</text>
<text x="121.5" y="123.3" transform="rotate(-90 121.5 123.3)">VCC</text>
<text x="42.8" y="156.4" transform="rotate(-90 42.8 156.4)">GND</text>
<text x="121.5" y="156.4" transform="rotate(-90 121.5 156.4)">GND</text>
</g>
<g font-size="1.6">
<text x="5.5" y="7">VCC5 VCC3</text>
<text x="137.2" y="10.6">VCC5</text>
<text x="148.1" y="7">VCC5</text>
<text x="201.2" y="8.8">VCC_IN</text>
<text x="208.5" y="8.8">VCC5</text>
<text x="215.8" y="8.8">VCC3</text>
<text x="250.5" y="12.4">VBUS</text>
<text x="98.7" y="23.4">VCC5</text>
<text x="122.5" y="21.6">VCC5</text>
<text x="64" y="27.1">VCC5</text>
<text x="170.1" y="27.1">VCC5</text>
<text x="179.2" y="91.1">VCC5</text>
<text x="67.6" y="107.5">VCC5</text>
<text x="73.2" y="107.5">VCC5</text>
<text x="129.8" y="107.5">VCC5</text>
<text x="151.8" y="107.5">VCC5</text>
<text x="40.2" y="109.4">VCC3</text>
<text x="118.9" y="109.4">VCC3</text>
<text x="259.7" y="113">VCC5</text>
<text x="192.9" y="129.5">VCC5</text>
<text x="216.7" y="129.5">VCC5</text>
<text x="210.3" y="169.7">Size</text>
<text x="212.1" y="171.6">B</text>
<text x="217.6" y="169.7">Project Title:</text>
<text x="217.6" y="171.6">Page Title:</text>
<text x="228.6" y="171.6">MCU</text>
<text x="228.6" y="169.7">OPENWILD-DATALOGGER-900M</text>
<text x="270.7" y="169.7">Rev</text>
<text x="272.5" y="171.6">v0.7</text>
<text x="210.3" y="175.2">Date:</text>
<text x="219.8" y="175.2">Sunday, April 07, 2019</text>
<text x="246.9" y="175.2">Sheet</text>
<text x="256" y="175.2">1</text>
<text x="261.5" y="175.2">of</text>
<text x="267" y="175.2">5</text>
</g>
<g font-size="1.6" fill="#000080">
<text x="140.8" y="14.3">C32</text>
<text x="140.8" y="17.9">22uF, 6.3V</text>
<text x="151.8" y="14.3">C7</text>
<text x="151.8" y="17.9">0.1 uF</text>
<text x="159.1" y="14.3">C15</text>
<text x="159.1" y="17.9">0.1 uF</text>
<text x="166.4" y="14.3">C19</text>
<text x="166.4" y="17.9">0.1 uF</text>
<text x="260.6" y="15.4">CN3</text>
<text x="13.9" y="19.8">SW1</text>
<text x="13.9" y="21.9">DIPSWITCH4/DIP</text>
<text x="102.4" y="28.9">R17</text>
<text x="224.9" y="26.7">JP4</text>
<text x="67.6" y="34.4">R27</text>
<text x="102.4" y="34.4">10k</text>
<text x="112.8" y="33.7">U6</text>
<text x="168.2" y="34.4">R24</text>
<text x="175.6" y="34.4">R25</text>
<text x="261.5" y="30.7">JST-XH6P-RT</text>
<text x="8.4" y="39.9">D8</text>
<text x="17.5" y="39.9">D7</text>
<text x="26.7" y="39.9">D6</text>
<text x="50.3" y="36.4">S2</text>
<text x="67.6" y="39.9">10k</text>
<text x="168.2" y="39.9">10k</text>
<text x="175.6" y="39.9">10k</text>
<text x="221.3" y="41.7">R10</text>
<text x="228.6" y="41.7">1k</text>
<text x="8.4" y="42.1">BLUE</text>
<text x="17.5" y="42.1">RED</text>
<text x="26.7" y="42.1">RED</text>
<text x="50.3" y="45.6">PUSHBUTTON/SMD</text>
<text x="221.3" y="45.4">R9</text>
<text x="228.6" y="45.4">1k</text>
<text x="78.6" y="49">C9</text>
<text x="78.6" y="50.8">0.1 uF</text>
<text x="7.3" y="58.2">R31</text>
<text x="7.3" y="60">270</text>
<text x="16.4" y="58.2">R30</text>
<text x="16.4" y="60">270</text>
<text x="25.6" y="58.2">R29</text>
<text x="25.6" y="60">270</text>
<text x="223.1" y="54.1">JP8/THRU</text>
<text x="223.1" y="72.8">JP2</text>
<text x="75" y="81.9">RalTron 8 MHz, Aki</text>
<text x="223.1" y="81.6">JP8/THRU</text>
<text x="254.2" y="83.4">JP6/THRU</text>
<text x="79.5" y="85.8">Y2</text>
<text x="76.6" y="94.7">C34</text>
<text x="91.2" y="94.7">C33</text>
<text x="113" y="91.8">ATMEGA1284P-AU</text>
<text x="76.6" y="96.4">12 pF</text>
<text x="91.2" y="96.4">12 pF</text>
<text x="182.9" y="98.4">R7</text>
<text x="223.1" y="100.2">JP1</text>
<text x="254.2" y="98.4">JP5</text>
<text x="182.9" y="103.9">10k</text>
<text x="192.4" y="105">U4</text>
<text x="182.9" y="113">C3</text>
<text x="47.2" y="118.5">U10</text>
<text x="71.3" y="114.9">R19</text>
<text x="76.8" y="114.9">R20</text>
<text x="125.8" y="118.5">U7</text>
<text x="133.5" y="114.9">R11</text>
<text x="155.4" y="114.9">R15</text>
<text x="182.9" y="116.7">0.1 uF</text>
<text x="201" y="119.3">DNI</text>
<text x="244.1" y="116.9">H3</text>
<text x="71.3" y="120.4">10k</text>
<text x="76.8" y="120.4">10k</text>
<text x="133.5" y="120.4">10k</text>
<text x="155.4" y="120.4">10k</text>
<text x="244.1" y="126">H3X2</text>
<text x="209.2" y="134.1">JP3</text>
<text x="208.1" y="148.9">H5X2</text>
<text x="147" y="153.6" transform="rotate(90 147 153.6)">R12</text>
<text x="44.1" y="156.9">74LVC125A</text>
<text x="58.5" y="156.9">R22</text>
<text x="65.8" y="158.7">R18</text>
<text x="75" y="158.7">R21</text>
<text x="122.7" y="156.9">74LVC125A</text>
<text x="137.2" y="156.9">R14</text>
<text x="58.5" y="162.4">10k</text>
<text x="65.8" y="164.2">10k</text>
<text x="75" y="164.2">10k</text>
<text x="137.2" y="162.4">10k</text>
<text x="147" y="162.8" transform="rotate(90 147 162.8)">10k</text>
</g>
<g font-size="1.6" fill="#f00">
<text x="203.3" y="14.1">RESET_N</text>
<text x="239.9" y="17.7">DTR_N</text>
<text x="239.9" y="21.4">MCU_RX</text>
<text x="239.9" y="19.5">MCU_TX</text>
<text x="5.8" y="33.3" transform="rotate(90 5.8 33.3)">LED5</text>
<text x="15" y="33.3" transform="rotate(90 15 33.3)">LED3</text>
<text x="24.3" y="31.4" transform="rotate(90 24.3 31.4)">D13_SCK</text>
<text x="91.8" y="39.6">RESET_N</text>
<text x="6.1" y="47.9" transform="rotate(90 6.1 47.9)">VCC5_LED</text>
<text x="15.2" y="47.9" transform="rotate(90 15.2 47.9)">VCC3_LED</text>
<text x="24.3" y="47.9" transform="rotate(90 24.3 47.9)">D13_LED</text>
<text x="91.8" y="47.2">ADC1</text>
<text x="91.8" y="45.4">ADC0</text>
<text x="161.3" y="47">D20_SDA</text>
<text x="161.3" y="45.1">D21_SCL</text>
<text x="179.2" y="46.1">SCL</text>
<text x="179.2" y="47.9">SDA</text>
<text x="81.6" y="53.4">VSOLAR</text>
<text x="91.8" y="49">ADC2</text>
<text x="91.8" y="50.8">ADC3</text>
<text x="161.3" y="52.7">TDO</text>
<text x="161.3" y="49">TCK</text>
<text x="161.3" y="50.8">TMS</text>
<text x="40.8" y="55.6">RESET_N</text>
<text x="55.2" y="57.9">DTR_N</text>
<text x="79.7" y="57.1">RADIO_INT</text>
<text x="81.6" y="58.9">VBAT</text>
<text x="91.8" y="54.3">SLP_TR_5V</text>
<text x="161.3" y="54.5">TDI</text>
<text x="161.3" y="57.9">RADIO_SEL_N5V</text>
<text x="161.3" y="56.1">HGM_5V</text>
<text x="207" y="59.8">D2_RXD1_INT0</text>
<text x="207" y="56.1">D0_RXD0</text>
<text x="207" y="57.9">D1_TXD0</text>
<text x="91.8" y="65.5">D5</text>
<text x="91.8" y="63.6">D4</text>
<text x="161.3" y="65.3">D1_TXD0</text>
<text x="161.3" y="63.4">D0_RXD0</text>
<text x="207" y="61.6">D3_TXD1_INT1</text>
<text x="207" y="63.6">D4</text>
<text x="207" y="65.5">D5</text>
<text x="77.9" y="68.1">RTC_INTn</text>
<text x="91.8" y="67.3">D6</text>
<text x="91.8" y="69.1">D7</text>
<text x="91.8" y="70.7">D10_SSEL_N</text>
<text x="161.3" y="67.1">D2_RXD1_INT0</text>
<text x="161.3" y="68.9">D3_TXD1_INT1</text>
<text x="161.3" y="71">CDET</text>
<text x="181" y="71.7">CDET</text>
<text x="207" y="67.3">D6</text>
<text x="207" y="69.1">D7</text>
<text x="83.4" y="75.4">MISO</text>
<text x="91.8" y="72.6">D11_MOSI</text>
<text x="91.8" y="74.4">D12_MISO</text>
<text x="91.8" y="76.2">D13_SCK</text>
<text x="161.3" y="72.8">D9</text>
<text x="161.3" y="74.6">D8</text>
<text x="161.3" y="76.2">SD_SELN5V</text>
<text x="93.6" y="81.7">MCU_XTAL1</text>
<text x="93.6" y="83.5">MCU_XTAL2</text>
<text x="161.3" y="83.8">AREF</text>
<text x="207" y="83.8">D8</text>
<text x="207" y="87.2">D10_SSEL_N</text>
<text x="207" y="89">D11_MOSI</text>
<text x="207" y="85.6">D9</text>
<text x="238.1" y="87.4">ADC1</text>
<text x="238.1" y="89.2">ADC2</text>
<text x="238.1" y="85.6">ADC0</text>
<text x="207" y="90.9">D12_MISO</text>
<text x="207" y="92.7">D13_SCK</text>
<text x="238.1" y="91.1">ADC3</text>
<text x="238.1" y="92.7">D20_SDA</text>
<text x="238.1" y="94.5">D21_SCL</text>
<text x="207" y="96.6">AREF</text>
<text x="223.5" y="118.3">D12_MISO</text>
<text x="60.7" y="125.6">D11_MOSI</text>
<text x="135.7" y="125.6">SD_SELN5V</text>
<text x="223.5" y="120.1">D13_SCK</text>
<text x="223.5" y="121.9">RESET_N</text>
<text x="260" y="120.1">D11_MOSI</text>
<text x="10.4" y="126.6">MOSI</text>
<text x="83.6" y="126.6">SD_SELN</text>
<text x="2.9" y="133.9">RADIO_SEL_N</text>
<text x="60.7" y="132.9">RADIO_SEL_N5V</text>
<text x="88.9" y="133.9">HGM</text>
<text x="137.5" y="132.9">HGM_5V</text>
<text x="221.6" y="136.8">TCK</text>
<text x="10.2" y="141.2">SCLK</text>
<text x="60.7" y="140.2">D13_SCK</text>
<text x="188.9" y="140.2">RESET_n</text>
<text x="221.6" y="138.6">TDO</text>
<text x="221.6" y="140.4">TMS</text>
<text x="8.4" y="148.5">SLP_TR</text>
<text x="60.7" y="147.6">SLP_TR_5V</text>
<text x="221.6" y="144.1">TDI</text>
</g>
<g font-size="1.6" fill="#004080">
<text x="38" y="125.8">1Y</text>
<text x="43.7" y="125.8">1A</text>
<text x="116.7" y="125.8">1Y</text>
<text x="122.3" y="125.8">1A</text>
<text x="42.4" y="129.5">1OE</text>
<text x="121.1" y="129.5">1OE</text>
<text x="38" y="133.1">2Y</text>
<text x="42.4" y="136.8">2OE</text>
<text x="43.7" y="133.1">2A</text>
<text x="116.7" y="133.1">2Y</text>
<text x="121.1" y="136.8">2OE</text>
<text x="122.3" y="133.1">2A</text>
<text x="38" y="140.5">3Y</text>
<text x="43.7" y="140.5">3A</text>
<text x="116.7" y="140.5">3Y</text>
<text x="122.3" y="140.5">3A</text>
<text x="38" y="147.8">4Y</text>
<text x="42.4" y="144.1">3OE</text>
<text x="43.7" y="147.8">4A</text>
<text x="116.7" y="147.8">4Y</text>
<text x="121.1" y="144.1">3OE</text>
<text x="122.3" y="147.8">4A</text>
<text x="42.4" y="151.4">4OE</text>
<text x="121.1" y="151.4">4OE</text>
</g>
<text font-size="1.5" x="197.5" y="151.2">JTAG ICE CONNECTOR</text>
<g font-size="1.3">
<text x="29.3" y="1.4">5</text>
<text x="84.1" y="1.4">4</text>
<text x="139" y="1.4">3</text>
<text x="193.8" y="1.4">2</text>
<text x="248.7" y="1.4">1</text>
<text x=".5" y="24.7">D</text>
<text x="276.6" y="24.7">D</text>
<text x=".5" y="68.2">C</text>
<text x="276.6" y="68.2">C</text>
<text x=".5" y="111.6">B</text>
<text x="276.6" y="111.6">B</text>
<text x=".5" y="155">A</text>
<text x="276.6" y="155">A</text>
<text x="29.3" y="176.9">5</text>
<text x="84.1" y="176.9">4</text>
<text x="139" y="176.9">3</text>
<text x="193.8" y="176.9">2</text>
<text x="248.7" y="176.9">1</text>
</g>
</svg>
